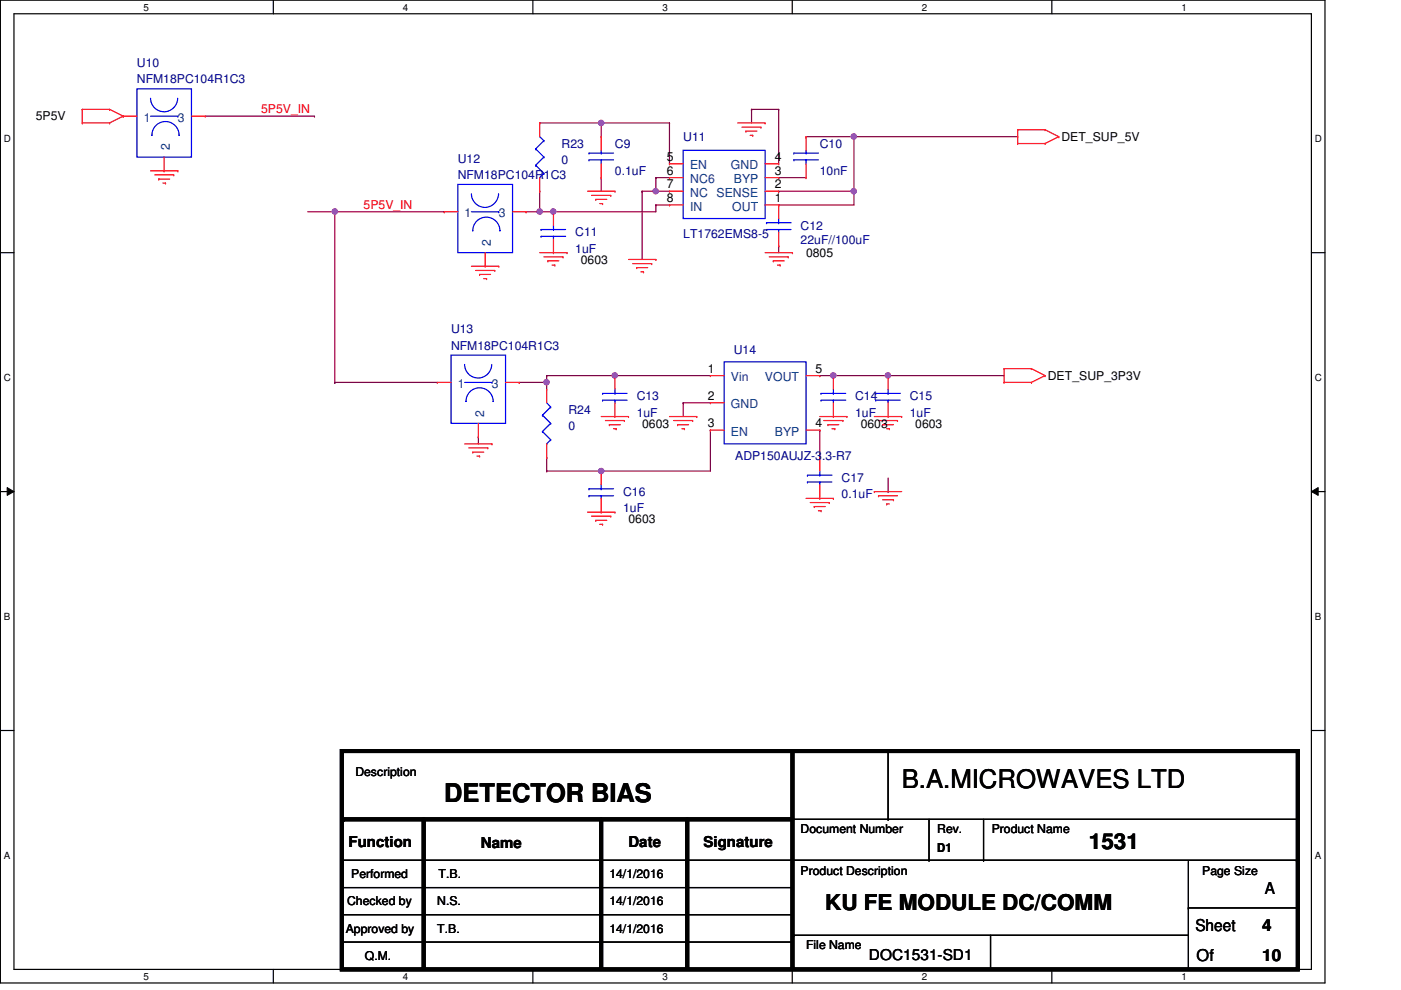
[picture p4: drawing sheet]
<svg xmlns="http://www.w3.org/2000/svg" width="297mm" height="210mm" viewBox="0 0 297 210" stroke-linecap="round" stroke-linejoin="round" font-family="sans-serif">
<path d="M.1 0h280.8v208.5h-280.8zM3 2.9h275v202.7h-275z" fill="none" stroke="#000" stroke-width=".25"/>
<g fill="#fff">
<path d="M30.4 .3h1.2v2.4h-1.2z"/>
<path d="M30.4 205.9h1.2v2.3h-1.2z"/>
</g>
<path d="M58 0v2.9M58 205.6v2.9" fill="none" stroke="#000" stroke-width=".25"/>
<g fill="#fff">
<path d="M85.4 .3h1.2v2.4h-1.2z"/>
<path d="M85.4 205.9h1.2v2.3h-1.2z"/>
</g>
<path d="M113 0v2.9M113 205.6v2.9" fill="none" stroke="#000" stroke-width=".25"/>
<g fill="#fff">
<path d="M140.5 .3h1.1v2.4h-1.1z"/>
<path d="M140.5 205.9h1.1v2.3h-1.1z"/>
</g>
<path d="M168 0v2.9M168 205.6v2.9" fill="none" stroke="#000" stroke-width=".25"/>
<g fill="#fff">
<path d="M195.4 .3h1.2v2.4h-1.2z"/>
<path d="M195.4 205.9h1.2v2.3h-1.2z"/>
</g>
<path d="M223 0v2.9M223 205.6v2.9" fill="none" stroke="#000" stroke-width=".25"/>
<g fill="#fff">
<path d="M250.5 .3h1.1v2.4h-1.1z"/>
<path d="M250.5 205.9h1.1v2.3h-1.1z"/>
<path d="M.8 28.2h1.5v2.4h-1.5z"/>
<path d="M278.8 28.2h1.4v2.4h-1.4z"/>
<path d="M.8 78.9h1.5v2.3h-1.5z"/>
<path d="M278.8 78.9h1.4v2.3h-1.4z"/>
</g>
<path d="M.1 53.6h2.9M278 53.6h2.9" fill="none" stroke="#000" stroke-width=".25"/>
<g fill="#fff">
<path d="M.8 129.6h1.4v2.3h-1.4z"/>
<path d="M278.8 129.6h1.3v2.3h-1.3z"/>
</g>
<path d="M.1 104.3h2.9M278 104.3h2.9" fill="none" stroke="#000" stroke-width=".25"/>
<path d="M1.5 103.4l1.5 .9-1.5 .8zM278 104.3l1.5-.9v1.7z" fill="#000"/>
<path d="M1.5 103.4l1.5 .9-1.5 .8zM278 104.3l1.5-.9v1.7z" fill="none" stroke="#000" stroke-width=".21"/>
<g fill="#fff">
<path d="M.8 180.3h1.4v2.3h-1.4z"/>
<path d="M278.8 180.3h1.3v2.3h-1.3z"/>
</g>
<path d="M.1 154.9h2.9M278 154.9h2.9" fill="none" stroke="#000" stroke-width=".25"/>
<path d="M43.5 24.6h23.2M66.7 24.6h.1M127.5 26.1h.1M127.5 26.1v2.9M170.9 29h10.2M181.1 29h.1" fill="none" stroke="#800040" stroke-width=".25"/>
<circle cx="127.5" cy="26.1" r=".56" fill="#f0f"/>
<circle cx="127.5" cy="26.1" r=".56" fill="none" stroke="#f0f" stroke-width=".25"/>
<g fill="none" stroke="#800040" stroke-width=".25">
<path d="M114.4 26.1h.1M114.4 26.1h13.1M127.5 37.7h.1M127.5 37.7v2.9M139.1 37.7h.1M139.1 37.7v2.9M139.1 37.7h2.8M159.3 23.2h.1M159.3 23.2v2.9M114.4 44.9h.1M114.4 44.9h2.9M139.1 43.5h.1"/>
<path d="M139.1 40.6h.1M139.1 43.5v1.4M139.1 43.5h2.8M139.1 40.6h2.8M165.1 52.2h.1M165.1 52.2v1.4"/>
</g>
<circle cx="139" cy="40.6" r=".56" fill="#f0f"/>
<circle cx="139" cy="40.6" r=".56" fill="none" stroke="#f0f" stroke-width=".25"/>
<path d="M117.3 44.9h.1M117.3 44.9h21.8M136.1 40.6h.1M136.1 40.6v14.4" fill="none" stroke="#800040" stroke-width=".25"/>
<circle cx="117.3" cy="44.9" r=".56" fill="#f0f"/>
<circle cx="117.3" cy="44.9" r=".56" fill="none" stroke="#f0f" stroke-width=".25"/>
<path d="M127.5 26.1h.1M127.5 26.1h14.4M141.9 26.1h.1M141.9 26.1v8.7M165.1 23.2h.1M165.1 23.2v11.6M165.1 43.5h.1M165.1 40.6h.1M165.1 43.5h16M165.1 40.6h16" fill="none" stroke="#800040" stroke-width=".25"/>
<circle cx="181" cy="40.6" r=".56" fill="#f0f"/>
<circle cx="181" cy="40.6" r=".56" fill="none" stroke="#f0f" stroke-width=".25"/>
<path d="M165.1 37.7h.1M165.1 37.7h5.8M114.4 40.6h.1M114.4 40.6v4.3" fill="none" stroke="#800040" stroke-width=".25"/>
<circle cx="114.4" cy="44.9" r=".56" fill="#f0f"/>
<circle cx="114.4" cy="44.9" r=".56" fill="none" stroke="#f0f" stroke-width=".25"/>
<g fill="none" stroke="#800040" stroke-width=".25">
<path d="M159.3 23.2h.1M159.3 23.2h5.8M181.1 29h.1M181.1 29v14.5M181.1 29h34.7M215.8 29h.1M65.2 44.9h5.8M71 44.9h.1M111.5 44.9h.1M111.5 44.9h2.9M136.1 40.6h.1M136.1 40.6h3"/>
<path d="M181.1 40.6h.1"/>
</g>
<circle cx="181" cy="29" r=".56" fill="#f0f"/>
<circle cx="181" cy="29" r=".56" fill="none" stroke="#f0f" stroke-width=".25"/>
<g fill="none" stroke="#800040" stroke-width=".25">
<path d="M115.9 79.7h.1M115.9 79.7h34.7M130.4 79.7h.1M101.4 92.7h.1M101.4 92.7v1.4M110.1 81.1h.1M110.1 81.1h5.8M115.9 99.9h.1M115.9 81.1h.1M115.9 97h.1M115.9 99.9h11.6M115.9 81.1v1.4"/>
<path d="M115.9 97v2.9M144.9 85.4h.1M144.9 85.4v2.9M144.9 85.4h5.7M150.6 91.2h.1M150.6 91.2v8.7M173.8 91.2h.1M173.8 91.2v5.8"/>
</g>
<circle cx="130.3" cy="79.6" r=".56" fill="#f0f"/>
<circle cx="130.3" cy="79.6" r=".56" fill="none" stroke="#f0f" stroke-width=".25"/>
<path d="M176.7 79.7h.1M176.7 79.7h11.6" fill="none" stroke="#800040" stroke-width=".25"/>
<circle cx="188.2" cy="79.6" r=".56" fill="#f0f"/>
<circle cx="188.2" cy="79.6" r=".56" fill="none" stroke="#f0f" stroke-width=".25"/>
<circle cx="176.7" cy="79.6" r=".56" fill="#f0f"/>
<circle cx="176.7" cy="79.6" r=".56" fill="none" stroke="#f0f" stroke-width=".25"/>
<path d="M173.8 79.7h.1M173.8 79.7h2.9M127.5 99.9h.1M127.5 99.9h23.1" fill="none" stroke="#800040" stroke-width=".25"/>
<circle cx="127.5" cy="99.9" r=".56" fill="#f0f"/>
<circle cx="127.5" cy="99.9" r=".56" fill="none" stroke="#f0f" stroke-width=".25"/>
<path d="M71 44.9v36.2M71 81.1h.1M71 81.1h21.7M188.3 104.3h.1M188.3 101.4v2.9" fill="none" stroke="#800040" stroke-width=".25"/>
<circle cx="71" cy="44.9" r=".56" fill="#f0f"/>
<circle cx="71" cy="44.9" r=".56" fill="none" stroke="#f0f" stroke-width=".25"/>
<path d="M71 44.9h23.2M94.2 44.9h.1M115.9 79.7h.1M115.9 79.7v1.4M188.3 79.7h.1M188.3 79.7h24.6" fill="none" stroke="#800040" stroke-width=".25"/>
<circle cx="115.9" cy="81.1" r=".56" fill="#f0f"/>
<circle cx="115.9" cy="81.1" r=".56" fill="none" stroke="#f0f" stroke-width=".25"/>
<g fill="none" stroke="#f00" stroke-width=".25">
<path d="M17.4 26.1h.1M17.4 23.2h.1M17.4 23.2h5.8M17.4 26.1h5.8M17.4 23.2v2.9M23.2 23.2h.1M23.2 26.1h.1M23.2 23.2l2.9 1.4M26.1 24.6h.1M26.1 24.6l-2.9 1.5M26.1 24.6h2.9M31.9 36.2h5.8"/>
<path d="M32.8 37.1h4M33.7 38h.1M33.7 38h2.3M34.5 38.8h.6M34.8 36.2h.1M34.8 33.3v2.9M35.1 38.8h.1M36.8 37.1h.1M37.7 36.2h.1M40.6 24.6h2.9M43.5 24.6h.1M114.4 26.1h.1"/>
<path d="M114.4 26.1v2.9M114.4 37.7v2.9M127.5 29h.1M127.5 37.7h.1M127.5 29v2.9M127.5 34.8v2.9M141.9 37.7h.1M141.9 34.8h.1M141.9 37.7h3M141.9 34.8h3M156.4 26.1h5.8M157.3 27h4"/>
<path d="M158.2 27.8h.1M158.2 27.8h2.3M159 28.7h.6M159.6 28.7h.1M161.3 27h.1M162.2 26.1h.1M162.2 37.7h2.9M162.2 34.8h2.9M165.1 37.7h.1M165.1 34.8h.1M170.9 29h.1M170.9 37.7h.1"/>
<path d="M170.9 29v2.9M170.9 34.8v2.9M215.8 30.4h.1M215.8 27.5h.1M215.8 27.5h5.8M215.8 30.4h5.8M215.8 27.5v2.9M221.6 27.5h.1M221.6 30.4h.1M221.6 27.5l2.9 1.5M224.5 29h.1M224.5 29l-2.9 1.4"/>
<path d="M94.2 44.9h.1M94.2 44.9h2.9M99.9 56.5h5.8M100.8 57.4h4.1M101.7 58.2h.1M101.7 58.2h2.3M102.6 59.1h.6M102.9 56.5h.1M102.9 53.6v2.9M103.2 59.1h.1M104.9 57.4h.1M105.7 56.5h.1"/>
<path d="M108.7 44.9h2.8M111.5 44.9h.1M114.4 40.6h.1M114.4 53.6h5.8M115.3 54.5h4.1M116.2 55.3h.1M116.2 55.3h2.3M117 56.2h.6M117.3 53.6h.1M117.3 44.9h.1M117.3 44.9v2.9M117.3 50.7v2.9"/>
<path d="M117.6 56.2h.1M119.4 54.5h.1M120.2 53.6h.1M124.6 40.6h5.8M125.4 41.4h4.1M126.3 42.3h.1M126.3 42.3h2.3M127.2 43.2h.6M127.8 43.2h.1M129.5 41.4h.1M130.4 40.6h.1M133.3 55h5.8"/>
<path d="M134.2 55.9h4M135 56.8h.1M135 56.8h2.3M135.9 57.7h.5M136.4 57.7h.1M138.2 55.9h.1M139.1 55h.1M141.9 43.5h.1M141.9 40.6h.1M141.9 40.6h3M141.9 43.5h3M162.2 53.6h5.8"/>
<path d="M162.2 40.6h2.9M162.2 43.5h2.9M163.1 54.5h4M164 55.3h.1M164 55.3h2.3M164.8 56.2h.6M165.1 52.2h.1M165.1 43.5h.1M165.1 40.6h.1M165.1 43.5v2.9M165.1 49.2v3M165.4 56.2h.1"/>
<path d="M167.1 54.5h.1M168 53.6h.1M130.4 79.7h.1M130.4 79.7v2.8M150.6 79.7h.1M150.6 79.7h2.9M170.9 79.7h2.9M173.8 79.7h.1M176.7 79.7h.1M176.7 79.7v2.8M188.3 79.7h.1M188.3 79.7v2.8"/>
<path d="M212.9 78.2h.1M212.9 78.2h5.8M212.9 78.2v2.9M218.7 78.2h.1M218.7 78.2l2.9 1.5M221.6 79.7h.1M221.6 79.7l-2.9 1.4M92.7 81.1h.1M92.7 81.1h2.9M98.5 94.1h5.8M99.4 95h4M100.2 95.9h.1"/>
<path d="M100.2 95.9h2.4M101.1 96.7h.6M101.4 92.7h.1M101.4 89.8v2.9M101.7 96.7h.1M103.4 95h.1M104.3 94.1h.1M107.2 81.1h2.9M110.1 81.1h.1M115.9 82.5h.1M115.9 97h.1M115.9 82.5v2.9"/>
<path d="M115.9 94.1v2.9M127.5 99.9h.1M127.5 88.3h5.8M127.5 99.9v2.9M128.4 89.2h4M129.2 90.1h.1M129.2 90.1h2.3M130.1 90.9h.5M130.4 88.3h.1M130.4 85.4v2.9M130.6 90.9h.1M132.4 89.2h.1"/>
<path d="M133.3 88.3h.1M141.9 88.3h5.8M142.8 89.2h4.1M143.7 90.1h.1M143.7 90.1h2.3M144.6 90.9h.5M145.1 90.9h.1M146.9 89.2h.1M147.7 88.3h.1M150.6 85.4h.1M150.6 91.2h.1M150.6 85.4h2.9"/>
<path d="M150.6 91.2h2.9M170.9 91.2h2.9M173.8 97h.1M173.8 91.2h.1M173.8 88.3h5.8M173.8 97v2.9M174.7 89.2h4M175.6 90.1h.1M175.6 90.1h2.2M176.4 90.9h.6M176.7 88.3h.1M176.7 85.4v2.9"/>
<path d="M177 90.9h.1M178.7 89.2h.1M179.6 88.3h.1M185.4 88.3h5.8M186.3 89.2h4M187.1 90.1h.1M187.1 90.1h2.3M188 90.9h.5M188.3 88.3h.1M188.3 85.4v2.9M188.5 90.9h.1M190.3 89.2h.1"/>
<path d="M191.2 88.3h.1M212.9 81.1h.1M212.9 81.1h5.8M218.7 81.1h.1M124.6 108.6h5.8M125.4 109.5h4.1M126.3 110.4h.1M126.3 110.4h2.3M127.2 111.2h.6M127.5 108.6h.1M127.5 105.7v2.9M127.8 111.2h.1"/>
<path d="M129.5 109.5h.1M130.4 108.6h.1M170.9 105.7h5.8M171.8 106.6h4M172.6 107.4h.1M172.6 107.4h2.4M173.5 108.3h.6M173.8 105.7h.1M173.8 102.8v2.9M174.1 108.3h.1M175.8 106.6h.1M176.7 105.7h.1"/>
<path d="M185.4 104.3h.1M185.4 104.3h5.8M186.3 105.2h.1M186.3 105.2h4M187.1 106h2.3M188 106.9h.1M188 106.9h.5M189.4 106h.1"/>
</g>
<path d="M72.5 159.3h202.7v46.3h-202.7zM168 159.6v45.7M72.7 173.8h95.3M89.8 173.8v31.5M127.5 173.8v31.5M145.7 173.8v31.5" fill="none" stroke="#000" stroke-width=".85"/>
<g fill="#000">
<circle cx="72.7" cy="173.8" r=".42"/>
<circle cx="89.8" cy="205.3" r=".42"/>
<circle cx="127.5" cy="205.3" r=".42"/>
<circle cx="145.7" cy="205.3" r=".42"/>
<circle cx="168" cy="205.3" r=".42"/>
</g>
<g fill="none" stroke="#000" stroke-width=".25">
<path d="M188.3 159.3v14.5M168 173.8h107.2M188.3 173.8h.1M197 173.8v8.7M208.5 173.8v8.7M275.2 173.8h.1M72.5 194h.1M72.5 199.8h.1M72.5 188.3h.1M72.5 182.5h.1M72.5 182.5h202.4M72.5 194h95.5"/>
<path d="M72.5 199.8h95.5M72.5 188.3h95.5M168.3 198.4h.1M168.3 198.4h83.7M197 182.5h.1M208.5 182.5h.1M210 198.4v7.2M252 192.6h.1M252 182.8v22.8M252 192.6h23.2M274.9 182.5h.1M210 205.6h.1"/>
<path d="M252 205.6h.1"/>
</g>
<g fill="none" stroke="#00f" stroke-width=".25">
<path d="M29 18.8h11.6v14.5h-11.6zM31.9 20.8a2.88 2.88 0 0 0 2.9 2.9 2.88 2.88 0 0 0 2.9-2.9M31.9 24.6h5.8M32.2 28.7a2.88 2.88 0 0 1 2.9-2.9 2.88 2.88 0 0 1 2.9 2.9M37.7 24.6h.1M97.1 39.1h11.6v14.5h-11.6zM113.6 31.6h.1M113.6 35.1h.1M113.6 31.6l1.7 1.7M113.6 35.1l1.7 1.7M114.4 37.7h.1M114.4 29l.9 .8"/>
<path d="M115.3 29.8h.1M115.3 33.3h.1M115.3 36.8h.1M115.3 29.8l-1.7 1.8M115.3 33.3l-1.7 1.8M115.3 36.8l-.9 .9M124.9 33.9h.1M124.9 32.5h.1M124.9 33.9h5.2M124.9 32.5h5.2M127.5 32.5h.1M127.5 33.9h.1"/>
<path d="M127.5 31.9v.6M127.5 33.9v.9M144.9 31.9h17.3v14.5h-17.3zM168.3 33.9h.1M168.3 32.5h.1M168.3 33.9h5.2M168.3 32.5h5.2M170.9 32.5h.1M170.9 33.9h.1M170.9 31.9v.6M170.9 33.9v.9M99.9 41.1a2.88 2.88 0 0 0 2.9 2.9 2.88 2.88 0 0 0 2.9-2.9"/>
<path d="M99.9 44.9h5.8M100.2 48.9v.1a2.88 2.88 0 0 1 2.9-2.9 2.88 2.88 0 0 1 2.9 2.9v-.1M105.7 44.9h.1M114.7 48.7h.1M114.7 50.1h.1M114.7 48.7h5.2M114.7 50.1h5.2M117.3 50.1h.1M117.3 48.7h.1M117.3 47.8v.9M117.3 50.1v.6M162.5 47.2h.1"/>
<path d="M162.5 48.7h.1M162.5 47.2h5.2M162.5 48.7h5.2M165.1 48.7h.1M165.1 47.2h.1M165.1 46.4v.8M165.1 48.7v.5M95.6 75.3h11.6v14.5h-11.6zM98.5 77.3a2.88 2.88 0 0 0 2.9 2.9 2.88 2.88 0 0 0 2.9-2.9M153.5 76.8h17.4v17.3h-17.4zM98.5 81.1h5.8M98.8 85.1v.1a2.88 2.88 0 0 1 2.9-2.9 2.88 2.88 0 0 1 2.9 2.9v-.1"/>
<path d="M104.3 81.1h.1M115 88.1h.1M115 91.5h.1M115 88.1l1.8 1.7M115 91.5l1.8 1.8M115.9 94.1h.1M115.9 85.4l.9 .9M116.8 86.3h.1M116.8 89.8h.1M116.8 93.3h.1M116.8 86.3l-1.8 1.8M116.8 89.8l-1.8 1.7"/>
<path d="M116.8 93.3l-.9 .8M127.8 83.4h.1M127.8 84.9h.1M127.8 83.4h5.2M127.8 84.9h5.2M130.4 84.9h.1M130.4 83.4h.1M130.4 82.5v.9M130.4 84.9v.5M173.8 99.9v.9M174.1 83.4h.1M174.1 84.9h.1"/>
<path d="M174.1 83.4h5.2M174.1 84.9h5.2M176.7 84.9h.1M176.7 83.4h.1M176.7 82.5v.9M176.7 84.9v.5M185.7 83.4h.1M185.7 84.9h.1M185.7 83.4h5.2M185.7 84.9h5.2M188.3 84.9h.1M188.3 83.4h.1"/>
<path d="M188.3 82.5v.9M188.3 84.9v.5M124.9 103.7h.1M124.9 105.2h.1M124.9 103.7h5.2M124.9 105.2h5.2M127.5 105.2h.1M127.5 103.7h.1M127.5 102.8v.9M127.5 105.2v.5M171.2 100.8h.1M171.2 102.2h.1"/>
<path d="M171.2 100.8h5.2M171.2 102.2h5.2M173.8 102.2h.1M173.8 100.8h.1M173.8 102.2v.6"/>
</g>
<circle cx="127.5" cy="26.1" r=".56" fill="#f0f"/>
<circle cx="127.5" cy="26.1" r=".56" fill="none" stroke="#f0f" stroke-width=".25"/>
<circle cx="139" cy="40.6" r=".56" fill="#f0f"/>
<circle cx="139" cy="40.6" r=".56" fill="none" stroke="#f0f" stroke-width=".25"/>
<circle cx="117.3" cy="44.9" r=".56" fill="#f0f"/>
<circle cx="117.3" cy="44.9" r=".56" fill="none" stroke="#f0f" stroke-width=".25"/>
<circle cx="181" cy="40.6" r=".56" fill="#f0f"/>
<circle cx="181" cy="40.6" r=".56" fill="none" stroke="#f0f" stroke-width=".25"/>
<circle cx="114.4" cy="44.9" r=".56" fill="#f0f"/>
<circle cx="114.4" cy="44.9" r=".56" fill="none" stroke="#f0f" stroke-width=".25"/>
<circle cx="181" cy="29" r=".56" fill="#f0f"/>
<circle cx="181" cy="29" r=".56" fill="none" stroke="#f0f" stroke-width=".25"/>
<circle cx="130.3" cy="79.6" r=".56" fill="#f0f"/>
<circle cx="130.3" cy="79.6" r=".56" fill="none" stroke="#f0f" stroke-width=".25"/>
<circle cx="188.2" cy="79.6" r=".56" fill="#f0f"/>
<circle cx="188.2" cy="79.6" r=".56" fill="none" stroke="#f0f" stroke-width=".25"/>
<circle cx="176.7" cy="79.6" r=".56" fill="#f0f"/>
<circle cx="176.7" cy="79.6" r=".56" fill="none" stroke="#f0f" stroke-width=".25"/>
<circle cx="127.5" cy="99.9" r=".56" fill="#f0f"/>
<circle cx="127.5" cy="99.9" r=".56" fill="none" stroke="#f0f" stroke-width=".25"/>
<circle cx="71" cy="44.9" r=".56" fill="#f0f"/>
<circle cx="71" cy="44.9" r=".56" fill="none" stroke="#f0f" stroke-width=".25"/>
<circle cx="115.9" cy="81.1" r=".56" fill="#f0f"/>
<circle cx="115.9" cy="81.1" r=".56" fill="none" stroke="#f0f" stroke-width=".25"/>
<g font-size="5.5">
<text x="191.2" y="167.1">B.A.MICROWAVES LTD</text>
<text x="94.2" y="170.1">DETECTOR BIAS</text>
</g>
<g font-size="4.6">
<text x="230.8" y="180">1531</text>
<text x="175" y="193.1">KU FE MODULE DC/COMM</text>
</g>
<g font-size="3.5">
<text x="268.2" y="189.6">A</text>
<text x="253.4" y="197.4">Sheet</text>
<text x="267.6" y="197.5">4</text>
<text x="253.7" y="203.8">Of</text>
<text x="267.6" y="203.9">10</text>
</g>
<g font-size="3.2">
<text x="73.9" y="179.6">Function</text>
<text x="102" y="179.9">Name</text>
<text x="133.3" y="179.6">Date</text>
<text x="149.2" y="179.6">Signature</text>
<text x="184.2" y="203.5">DOC1531-SD1</text>
</g>
<g font-size="2.6" fill="#000080">
<text x="29" y="14.2">U10</text>
<text x="29" y="17.7">NFM18PC104R1C3</text>
<text x="144.9" y="29.8">U11</text>
<text x="97.1" y="34.5">U12</text>
<text x="119.1" y="31.3">R23</text>
<text x="119.1" y="34.8">0</text>
<text x="130.4" y="31.3">C9</text>
<text x="173.8" y="31.3">C10</text>
<text x="97.1" y="38">NFM18PC104R1C3</text>
<text x="130.4" y="37.1">0.1uF</text>
<text x="173.8" y="37.1">10nF</text>
<text x="122" y="50.1">C11</text>
<text x="122" y="53.6">1uF</text>
<text x="144.9" y="50.4">LT1762EMS8-5</text>
<text x="169.8" y="48.7">C12</text>
<text x="169.8" y="51.9">22uF//100uF</text>
<text x="95.6" y="70.7">U13</text>
<text x="95.6" y="74.2">NFM18PC104R1C3</text>
<text x="155.6" y="75">U14</text>
<text x="120.5" y="87.8">R24</text>
<text x="135" y="84.9">C13</text>
<text x="135" y="88.3">1uF</text>
<text x="181.3" y="84.9">C14</text>
<text x="181.3" y="88.3">1uF</text>
<text x="192.9" y="84.9">C15</text>
<text x="192.9" y="88.3">1uF</text>
<text x="120.5" y="91.2">0</text>
<text x="155.9" y="97.6">ADP150AUJZ-3.3-R7</text>
<text x="132.1" y="105.2">C16</text>
<text x="178.4" y="102.2">C17</text>
<text x="178.4" y="105.7">0.1uF</text>
<text x="132.1" y="108.6">1uF</text>
</g>
<g font-size="2.6">
<text x="7.6" y="25.5">5P5V</text>
<text x="225" y="29.8">DET_SUP_5V</text>
<text x="141.4" y="34.1">5</text>
<text x="164.3" y="34.1">4</text>
<text x="141.4" y="39.9">7</text>
<text x="141.4" y="37">6</text>
<text x="164.3" y="39.9">2</text>
<text x="164.3" y="37">3</text>
<text x="141.4" y="42.8">8</text>
<text x="164.3" y="42.8">1</text>
<text x="123.1" y="55.9">0603</text>
<text x="170.9" y="54.5">0805</text>
<text x="150.1" y="79">1</text>
<text x="172.9" y="79">5</text>
<text x="222.2" y="80.5">DET_SUP_3P3V</text>
<text x="150.1" y="84.8">2</text>
<text x="136.1" y="90.7">0603</text>
<text x="150.1" y="90.6">3</text>
<text x="172.9" y="90.6">4</text>
<text x="182.5" y="90.7">0603</text>
<text x="194.1" y="90.7">0603</text>
<text x="133.3" y="111">0603</text>
<text x="75.4" y="164.5">Description</text>
<text x="169.8" y="176.7">Document Number</text>
<text x="198.7" y="176.7">Rev.</text>
<text x="210.3" y="176.7">Product Name</text>
<text x="169.8" y="185.6">Product Description</text>
<text x="198.7" y="180.8">D1</text>
<text x="254.9" y="185.6">Page Size</text>
<text x="74.5" y="186.2">Performed</text>
<text x="93" y="186.2">T.B.</text>
<text x="129.2" y="186.2">14/1/2016</text>
<text x="73.3" y="197.8">Approved by</text>
<text x="73.6" y="192">Checked by</text>
<text x="92.7" y="192">N.S.</text>
<text x="92.7" y="197.8">T.B.</text>
<text x="129.2" y="192">14/1/2016</text>
<text x="129.2" y="197.8">14/1/2016</text>
<text x="77.4" y="203.6">Q.M.</text>
<text x="170.9" y="201.3">File Name</text>
</g>
<g font-size="2.6" fill="#004080">
<text x="30.5" y="25.8">1</text>
<text x="37.7" y="25.8">3</text>
<text x="36" y="31.9" transform="rotate(-90 36 31.9)">2</text>
<text x="146.3" y="35.9">EN</text>
<text x="154.9" y="35.9">GND</text>
<text x="146.3" y="41.7">NC</text>
<text x="146.3" y="38.9">NC6</text>
<text x="151.9" y="41.7">SENSE</text>
<text x="155.6" y="38.9">BYP</text>
<text x="98.5" y="46.1">1</text>
<text x="105.8" y="46.1">3</text>
<text x="146.3" y="44.7">IN</text>
<text x="155.2" y="44.7">OUT</text>
<text x="104.1" y="52.2" transform="rotate(-90 104.1 52.2)">2</text>
<text x="97.1" y="82.3">1</text>
<text x="104.3" y="82.3">3</text>
<text x="155" y="80.9">Vin</text>
<text x="162.2" y="80.9">VOUT</text>
<text x="102.7" y="88.3" transform="rotate(-90 102.7 88.3)">2</text>
<text x="155" y="86.6">GND</text>
<text x="155" y="92.4">EN</text>
<text x="164.3" y="92.4">BYP</text>
</g>
<g font-size="2.6" fill="#f00">
<text x="55.4" y="24">5P5V_IN</text>
<text x="77.1" y="44.3">5P5V_IN</text>
</g>
<g font-size="2.1">
<text x="30.4" y="2.2">5</text>
<text x="85.4" y="2.2">4</text>
<text x="140.5" y="2.2">3</text>
<text x="195.4" y="2.2">2</text>
<text x="250.5" y="2.2">1</text>
<text x=".8" y="30.1">D</text>
<text x="278.8" y="30.1">D</text>
<text x=".8" y="80.8">C</text>
<text x="278.8" y="80.8">C</text>
<text x=".8" y="131.5">B</text>
<text x="278.8" y="131.5">B</text>
<text x=".8" y="182.2">A</text>
<text x="278.8" y="182.2">A</text>
<text x="30.4" y="207.8">5</text>
<text x="85.4" y="207.8">4</text>
<text x="140.5" y="207.8">3</text>
<text x="195.4" y="207.8">2</text>
<text x="250.5" y="207.8">1</text>
</g>
</svg>
